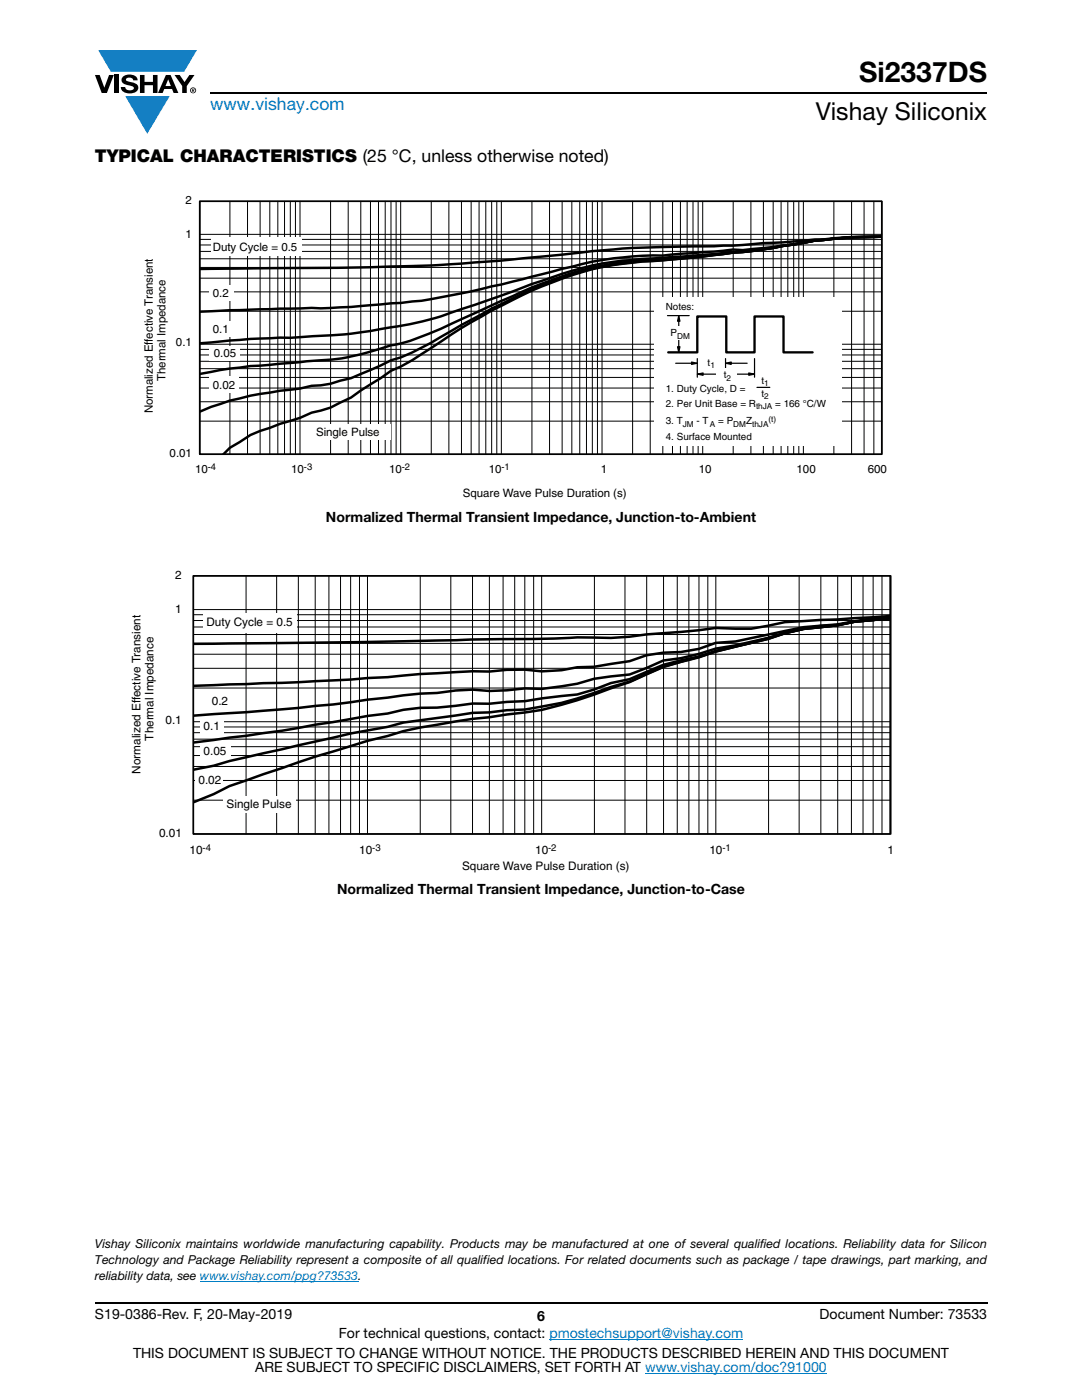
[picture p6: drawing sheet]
<svg xmlns="http://www.w3.org/2000/svg" width="216mm" height="279mm" viewBox="0 0 216 279" stroke-linecap="round" stroke-linejoin="round" font-family="sans-serif">
<g fill="#147fc3">
<path d="M19.6 10h19.7l-2.6 4.3h-1.1h-13.5z"/>
<path d="M25 19.2h8.9l-4.5 7.5z"/>
</g>
<g fill="#000">
<path d="M18.9 15h1l.9 2.5 1-2.5h.9l-1.4 3.6h-1zM22.9 15h.9v3.6h-.9zM24.6 15.3a2.1 2.1 0 0 1 2.8 .3l.1 .4h-.9a.79 .79 0 0 0-.7-.5 .79 .79 0 0 0-.8 .4l.3 .3 1 .2a1.08 1.08 0 0 1 1.2 1 1.08 1.08 0 0 1-1.1 1.2 1.73 1.73 0 0 1-2.4-1.2h.9a.96 .96 0 0 0 .8 .6 .96 .96 0 0 0 .9-.4 1.31 1.31 0 0 0-1.2-.6 1.03 1.03 0 0 1-1.1-.6 1.03 1.03 0 0 1 .2-1.1zM27.9 15h.9v1.3h1.7v-1.3h.9v3.6h-.9v-1.6h-1.7v1.6h-.9zM34.8 15h1.1l.9 1.4 1-1.4h1l-1.5 2.2v1.4h-.9v-1.4z"/>
<path d="M33.6 15.9l.5 1.3h-1.1zM33.1 15l-1.6 3.6h1l.3-.8h1.5l.3 .8h1l-1.6-3.6z"/>
<path d="M38.4 17.8h.2v.2h-.2zM38.3 17.7v.7h.1v-.3l.4 .3-.2-.3 .2-.2-.1-.2z"/>
<path d="M38.1 18a.46 .46 0 0 1 .9 0 .46 .46 0 0 1-.9 0zM37.9 18a.6 .6 0 0 0 1.2 0 .6 .6 0 0 0-1.2 0z"/>
</g>
<path d="M42 18.6h155M18.9 260h178.1" fill="none" stroke="#000" stroke-width=".36"/>
<path d="M39.9 255.7h31.6M109.6 267.3h38.7M128.7 274h36.3" fill="none" stroke="#007ec4" stroke-width=".2"/>
<path d="M28.5 38.8h148.5v61h-148.5z" fill="#fff"/>
<path d="M176 47.2a75 75 0 0 0-11.6 .6h-1.8l-6.3 .6-5.9 .3a168.7 168.7 0 0 1-15.4 .5 186.1 186.1 0 0 0-24.8 1.8l-4.1 .4a377.5 377.5 0 0 1-40.3 2.1l-26 .2M176 47.2a107.4 107.4 0 0 0-19.7 1.8l-8.1 .9-1.9-.1-14.1 1.2a68 68 0 0 0-18.1 2.2l-11.7 3a204.2 204.2 0 0 1-18.3 3.8l-6.1 .5a118.8 118.8 0 0 1-15.8 .9l-22.4 .8M176 47.2a112.5 112.5 0 0 0-21.7 2.2 48.2 48.2 0 0 1-8 .9l-3.8 .4-12.2 .9a65.2 65.2 0 0 0-18.2 3.1l-6 2a281.7 281.7 0 0 1-21 7.2l-1 .3a123.3 123.3 0 0 1-23.2 3l-1 .1a199.2 199.2 0 0 0-17.8 1l-2.3 .2M176 47.2a108.5 108.5 0 0 0-21.7 2.3l-3.9 .5-10.2 1.1-8 .7a71 71 0 0 0-18.1 2.7 146.6 146.6 0 0 0-16.4 6.6l-7.6 3.5a48.5 48.5 0 0 1-12.1 4.3 50.2 50.2 0 0 1-13 2.9l-9.1 .8a133.2 133.2 0 0 0-16.1 2M176 47.2a108.5 108.5 0 0 0-21.7 2.3l-3.9 .6-4.1 .3a278.5 278.5 0 0 1-20.1 1.9 53.3 53.3 0 0 0-16 3.9 133.8 133.8 0 0 0-18.1 8.6l-4.1 2.4a62.3 62.3 0 0 1-8 4.1l-2 .6-2 1-6 2.6-4 1.1-2 .3-1.8 .1-2.3 .5a73.3 73.3 0 0 0-17.8 3.7l-2.3 1M176 47.2a108.8 108.8 0 0 0-21.7 2.3l-3.9 .6-18.2 1.9a62.7 62.7 0 0 0-24.1 5.2 144.9 144.9 0 0 0-24 13.5l-4.1 2.4-2 .9-8 5.3-4 2-3.8 1.1-2.3 1-4 1.2-5.9 2.2-4.1 2.6-1.2 1.1" fill="none" stroke="#000" stroke-width=".49"/>
<g fill="none" stroke="#000" stroke-width=".2">
<path d="M39.8 40.2v50.4M39.9 58.2h136M39.9 55.5h136M39.9 53.4h136M39.9 47.8h136M39.9 46.8h136M39.9 40.2h136v50.4h-136zM39.9 50.2h136M39.9 48.9h136M39.9 51.6h136M45.9 40.2v50.5M49.4 40.2v50.5"/>
<path d="M51.9 40.2v50.5M53.8 40.2v50.5M55.4 40.2v50.5M56.8 40.2v50.5M57.9 40.2v50.5M59 40.2v50.5M59.9 40.2v50.4M66 40.2v50.4M69.5 40.2v50.4M72 40.2v50.4M73.9 40.2v50.4M75.5 40.2v50.4"/>
<path d="M76.9 40.2v50.4M78 40.2v50.4M79 40.2v50.4M80 40.2v50.4M86.1 40.2v50.4M89.6 40.2v50.4M92.1 40.2v50.4M94 40.2v50.4M95.6 40.2v50.4M96.9 40.2v50.4M98.1 40.2v50.4M99.1 40.2v50.4"/>
<path d="M100 40.2v50.4M106.1 40.2v50.4M109.7 40.2v50.4M112.2 40.2v50.4M114.1 40.2v50.4M115.7 40.2v50.4M117 40.2v50.4M118.2 40.2v50.4M119.2 40.2v50.4M120.1 40.2v50.4M126.2 40.2v50.4M129.7 40.2v50.4"/>
<path d="M132.3 40.2v50.4M134.2 40.2v50.4M135.8 40.2v50.4M137.1 40.2v50.4M138.3 40.2v50.4M139.3 40.2v50.4M140.2 40.2v50.4M146.3 40.2v50.4M149.8 40.2v50.4M152.3 40.2v50.4M154.3 40.2v50.4M155.9 40.2v50.4"/>
<path d="M157.2 40.2v50.4M158.4 40.2v50.4M159.4 40.2v50.4M160.3 40.2v50.4M166.4 40.2v50.4M169.9 40.2v50.4M172.4 40.2v50.4M174.4 40.2v50.4M175.9 40.2v50.4M39.9 77.4h136M39.9 75.3h136M39.9 73.6h136"/>
<path d="M39.9 72.1h136M39.9 70.8h136M39.9 69.7h136M39.9 62.1h136M39.9 68.7h136M39.9 84h136M39.9 80.2h136"/>
</g>
<g fill="#fff">
<path d="M41.8 56.8h4.9v3.2h-4.9z"/>
<path d="M40.9 64.1h6.5v3.2h-6.5z"/>
<path d="M41.8 69h6.1v2.9h-6.1z"/>
<path d="M41.7 75.2h5.9v3.2h-5.9z"/>
<path d="M61.5 84.7h16.4v3.1h-16.4z"/>
<path d="M42 47.4h18.2v3.6h-18.2z"/>
<path d="M130.6 59.4h37.3v29.6h-37.3z"/>
</g>
<g fill="none" stroke="#000" stroke-width=".24">
<path d="M133.2 63h4.3M134.8 72.5h3.5M138 72.3l1.1 .2-1.1 .2zM139.1 71.6v3.7M139.1 74.7l1.2-.3v.5zM140 74.7h3.5M144.8 71.6v1.8M144.8 72.5l1.1-.2v.4zM145.6 72.5h3.5M146.2 74.7h3.5M149.4 74.4l1.2 .3-1.2 .2zM150.6 71.6v3.7"/>
<path d="M151 77.3h2.6"/>
</g>
<path d="M138 72.3l1.1 .2-1.1 .2zM139.1 74.7l1.2-.3v.5zM144.8 72.5l1.1-.2v.4zM149.4 74.4l1.2 .3-1.2 .2z" fill="#000"/>
<g fill="#fff">
<path d="M139.6 70.9h4.2v2.7h-4.2z"/>
<path d="M142.8 73.4h4.2v2.7h-4.2z"/>
</g>
<path d="M135.2 69.2h.5l-.3 1.1zM135.4 63l.3 1.1h-.5z" fill="#000"/>
<path d="M135.2 69.2h.5l-.3 1.1zM135.4 63l.3 1.1h-.5zM135.4 63.8v5.7" fill="none" stroke="#000" stroke-width=".24"/>
<path d="M132.2 65h6.5v2.8h-6.5z" fill="#fff"/>
<path d="M133.3 70.3h5.8v-7.1h5.8v7.1h5.7v-7.1h5.7v7.1h5.8" fill="none" stroke="#000" stroke-width=".46"/>
<path d="M39.9 40.2h136v50.4h-136z" fill="none" stroke="#000" stroke-width=".33"/>
<path d="M26 113.5h152.4v60.6h-152.4z" fill="#fff"/>
<g fill="none" stroke="#000" stroke-width=".2">
<path d="M38.6 114.9v51.5M38.6 114.9h139v51.5h-139M49.1 114.9v51.5M55.2 114.9v51.5M59.5 114.9v51.5M62.9 114.9v51.5M65.6 114.9v51.5M68 114.9v51.5M70 114.9v51.5M71.7 114.9v51.5M73.3 114.9v51.5M83.9 114.9v51.5"/>
<path d="M90 114.9v51.5M94.3 114.9v51.5M97.6 114.9v51.5M100.4 114.9v51.5M102.7 114.9v51.5M104.7 114.9v51.5M106.5 114.9v51.5M108.1 114.9v51.5M118.6 114.9v51.5M124.7 114.9v51.5M129 114.9v51.5M132.4 114.9v51.5"/>
<path d="M135.1 114.9v51.5M137.5 114.9v51.5M139.5 114.9v51.5M141.2 114.9v51.5M142.8 114.9v51.5M153.4 114.9v51.5M159.5 114.9v51.5M163.8 114.9v51.5M167.2 114.9v51.5M169.9 114.9v51.5M172.2 114.9v51.5M174.2 114.9v51.5"/>
<path d="M176 114.9v51.5M38.6 125.1h139M38.6 123.8h139M38.6 126.6h139M38.6 137.3h139M38.6 133.4h139M38.6 130.6h139M38.6 128.4h139M38.6 122.7h139M38.6 121.7h139M38.6 144h139M38.6 159.7h139"/>
<path d="M38.6 155.8h139M38.6 153h139M38.6 150.8h139M38.6 149h139M38.6 147.5h139M38.6 146.2h139M38.6 145.1h139"/>
</g>
<g fill="#fff">
<path d="M40 143.4h4.6v3.2h-4.6z"/>
<path d="M40 148.4h6v3.2h-6z"/>
<path d="M39 154.5h5.6v3.2h-5.6z"/>
<path d="M44.5 158.9h14.5v3.3h-14.5z"/>
<path d="M40.5 122.3h18.6v3.9h-18.6z"/>
</g>
<path d="M177.6 122.9l-21 1.3-6.7 1.3-7.1-.2-3.3 .5-17.6 1.5a86.2 86.2 0 0 0-11.5 .1l-14.6 .2-26.9 .6-30.2 .3M177.6 123.3l-3.5 .1a74.5 74.5 0 0 1-13.8 1.8l-13.5 2.8-4 .3-3.3 1.2-3.7 .6-3.4 .2-3.4 .5-3.4 1.2-7.1 1.1-3.3 .1-3.1 .6-4 .2-3.4-.4-3.6 .1-3.4 .3h-3.4l-10.5 .5a553.4 553.4 0 0 1-38 2.1l-7.1 .3M177.6 123.4l-7 .7-3.5 .6a47 47 0 0 0-13.8 2.6l-6.5 1.5-4 .6-3.3 1.1-3.7 .9-3.4 .4-6.8 2.8-7.1 .9-3.3 1-3.1 .5-4 .5-3.4-.1-3.6 .4-3.4 .1-3.4-.3-3.4 .2-3.7 .5-3.4 .1-3.3 .4-3.2 .4a522.4 522.4 0 0 1-31.5 3.1l-7.1 .5M177.6 123.4l-7 .7-3.5 .7-6.8 .7-3.7 .9a153.9 153.9 0 0 1-13.8 3.5l-3.3 1.1-7.1 1.7-6.8 2.8-3.7 .8-3.4 1.3-3.3 1-7.1 .8-3.4 .5-3.6 .2-3.4 .3h-3.4l-7.1 .8-3.4 .1-3.3 .4-3.2 .7-3.9 .5-7 1.2a614.9 614.9 0 0 1-27.7 4.1M177.6 123.4l-7 .7-3.5 .7-6.8 .7-3.7 .9-3.3 1.1-10.5 2.5-10.4 3.1-6.8 2.9-3.7 1.1a73.1 73.1 0 0 1-17.2 4.5l-3.6 .1-3.4 .5-3.4 .1-13.8 1.9-3.2 .9a156.9 156.9 0 0 0-14.3 2.9l-17.2 3.9-3.1 .9-4 .8M177.6 123.4l-7 .7-3.5 .7-6.8 .7-3.7 .9-3.3 1.1-10.5 2.5-3.3 1.2-7.1 1.9-6.8 3-3.7 1.3a99.8 99.8 0 0 1-13.8 4.3l-10.4 1.4a144.9 144.9 0 0 0-17.2 2.8l-3.2 1-3.9 .9a450.1 450.1 0 0 0-27.6 9.1l-3.1 1.6-4 1.6" fill="none" stroke="#000" stroke-width=".5"/>
<path d="M38.6 114.9h139.1v51.5h-139.1z" fill="none" stroke="#000" stroke-width=".34"/>
<text font-size="5.6" x="171.4" y="16.4">Si2337DS</text>
<text font-size="4.9" x="162.8" y="24">Vishay Siliconix</text>
<text font-size="3.5" fill="#007ec4" x="42" y="21.9">www.vishay.com</text>
<text font-size="3.5" x="18.9" y="32.3">TYPICAL CHARACTERISTICS (25 °C, unless otherwise noted)</text>
<g font-size="2.8">
<text x="65" y="104.1">Normalized Thermal Transient Impedance, Junction-to-Ambient</text>
<text x="67.2" y="178.5">Normalized Thermal Transient Impedance, Junction-to-Case</text>
<text x="18.9" y="263.3">S19-0386-Rev. F, 20-May-2019</text>
<text x="107.2" y="263.6">6</text>
<text x="163.6" y="263.3">Document Number: 73533</text>
<text x="67.6" y="267.1">For technical questions, contact: pmostechsupport@vishay.com</text>
<text x="26.5" y="271">THIS DOCUMENT IS SUBJECT TO CHANGE WITHOUT NOTICE. THE PRODUCTS DESCRIBED HEREIN AND THIS DOCUMENT</text>
<text x="50.9" y="273.8">ARE SUBJECT TO SPECIFIC DISCLAIMERS, SET FORTH AT www.vishay.com/doc?91000</text>
</g>
<g font-size="2.5">
<text x="18.9" y="249.1">Vishay Siliconix maintains worldwide manufacturing capability. Products may be manufactured at one of several qualified locations. Reliability data for Silicon</text>
<text x="18.9" y="252.3">Technology and Package Reliability represent a composite of all qualified locations. For related documents such as package / tape drawings, part marking, and</text>
<text x="18.9" y="255.5">reliability data, see www.vishay.com/ppg?73533.</text>
</g>
<g font-size="2.3">
<text x="37" y="40.8">2</text>
<text x="37" y="47.4">1</text>
<text x="42.5" y="50">Duty Cycle = 0.5</text>
<text x="42.5" y="59.2">0.2</text>
<text x="35.1" y="69.1">0.1</text>
<text x="42.5" y="66.4">0.1</text>
<text x="42.7" y="71.3">0.05</text>
<text x="33" y="76.1" transform="rotate(-90 33 76.1)">Thermal Impedance</text>
<text x="42.5" y="77.6">0.02</text>
<text x="30.5" y="82.5" transform="rotate(-90 30.5 82.5)">Normalized Effective Transient</text>
<text x="63.1" y="87">Single Pulse</text>
<text x="33.8" y="91.2">0.01</text>
<text x="38.9" y="94.5">10</text>
<text x="58.1" y="94.5">10</text>
<text x="77.6" y="94.5">10</text>
<text x="97.5" y="94.5">10</text>
<text x="119.9" y="94.5">1</text>
<text x="139.4" y="94.5">10</text>
<text x="158.9" y="94.5">100</text>
<text x="173.1" y="94.5">600</text>
<text x="92.4" y="99.2">Square Wave Pulse Duration (s)</text>
<text x="35" y="115.5">2</text>
<text x="35" y="122.3">1</text>
<text x="41.2" y="125">Duty Cycle = 0.5</text>
<text x="42.3" y="140.7">0.2</text>
<text x="30.6" y="147.8" transform="rotate(-90 30.6 147.8)">Thermal Impedance</text>
<text x="33" y="144.5">0.1</text>
<text x="40.6" y="145.8">0.1</text>
<text x="28" y="154.4" transform="rotate(-90 28 154.4)">Normalized Effective Transient</text>
<text x="40.6" y="150.8">0.05</text>
<text x="39.6" y="156.5">0.02</text>
<text x="45.2" y="161.3">Single Pulse</text>
<text x="31.7" y="167">0.01</text>
<text x="37.8" y="170.4">10</text>
<text x="71.7" y="170.4">10</text>
<text x="92.2" y="173.6">Square Wave Pulse Duration (s)</text>
<text x="106.8" y="170.4">10</text>
<text x="141.6" y="170.4">10</text>
<text x="177.1" y="170.4">1</text>
</g>
<g font-size="2">
<text x="132.9" y="61.8">Notes:</text>
<text x="133.8" y="67.1">P</text>
<text x="141.2" y="73.1">t</text>
<text x="144.4" y="75.5">t</text>
<text x="152" y="76.6">t</text>
<text x="132.9" y="78.2">1. Duty Cycle, D =</text>
<text x="132.9" y="81.2">2. Per Unit Base = R</text>
<text x="152" y="79.3">t</text>
<text x="154.7" y="81.2">= 166 °C/W</text>
<text x="132.9" y="87.8">4. Surface Mounted</text>
<text x="132.9" y="84.7">3. T</text>
<text x="139" y="84.7">- T</text>
<text x="143.3" y="84.7">= P</text>
<text x="148.9" y="84.7">Z</text>
</g>
<g font-size="1.9">
<text x="41.5" y="93.8">-4</text>
<text x="60.6" y="93.8">-3</text>
<text x="80.2" y="93.8">-2</text>
<text x="100" y="93.8">-1</text>
<text x="40.4" y="169.7">-4</text>
<text x="74.3" y="169.7">-3</text>
<text x="109.4" y="169.7">-2</text>
<text x="144.1" y="169.7">-1</text>
</g>
<g font-size="1.6">
<text x="135.1" y="67.6">DM</text>
<text x="141.7" y="73.5">1</text>
<text x="145" y="76">2</text>
<text x="152.5" y="77.1">1</text>
<text x="150.9" y="81.7">thJA</text>
<text x="152.5" y="79.7">2</text>
<text x="136.2" y="85.1">JM</text>
<text x="141.7" y="85.1">A</text>
<text x="146.3" y="85.1">DM</text>
<text x="150.1" y="85.1">thJA</text>
<text x="153.3" y="84.1">(t)</text>
</g>
</svg>
